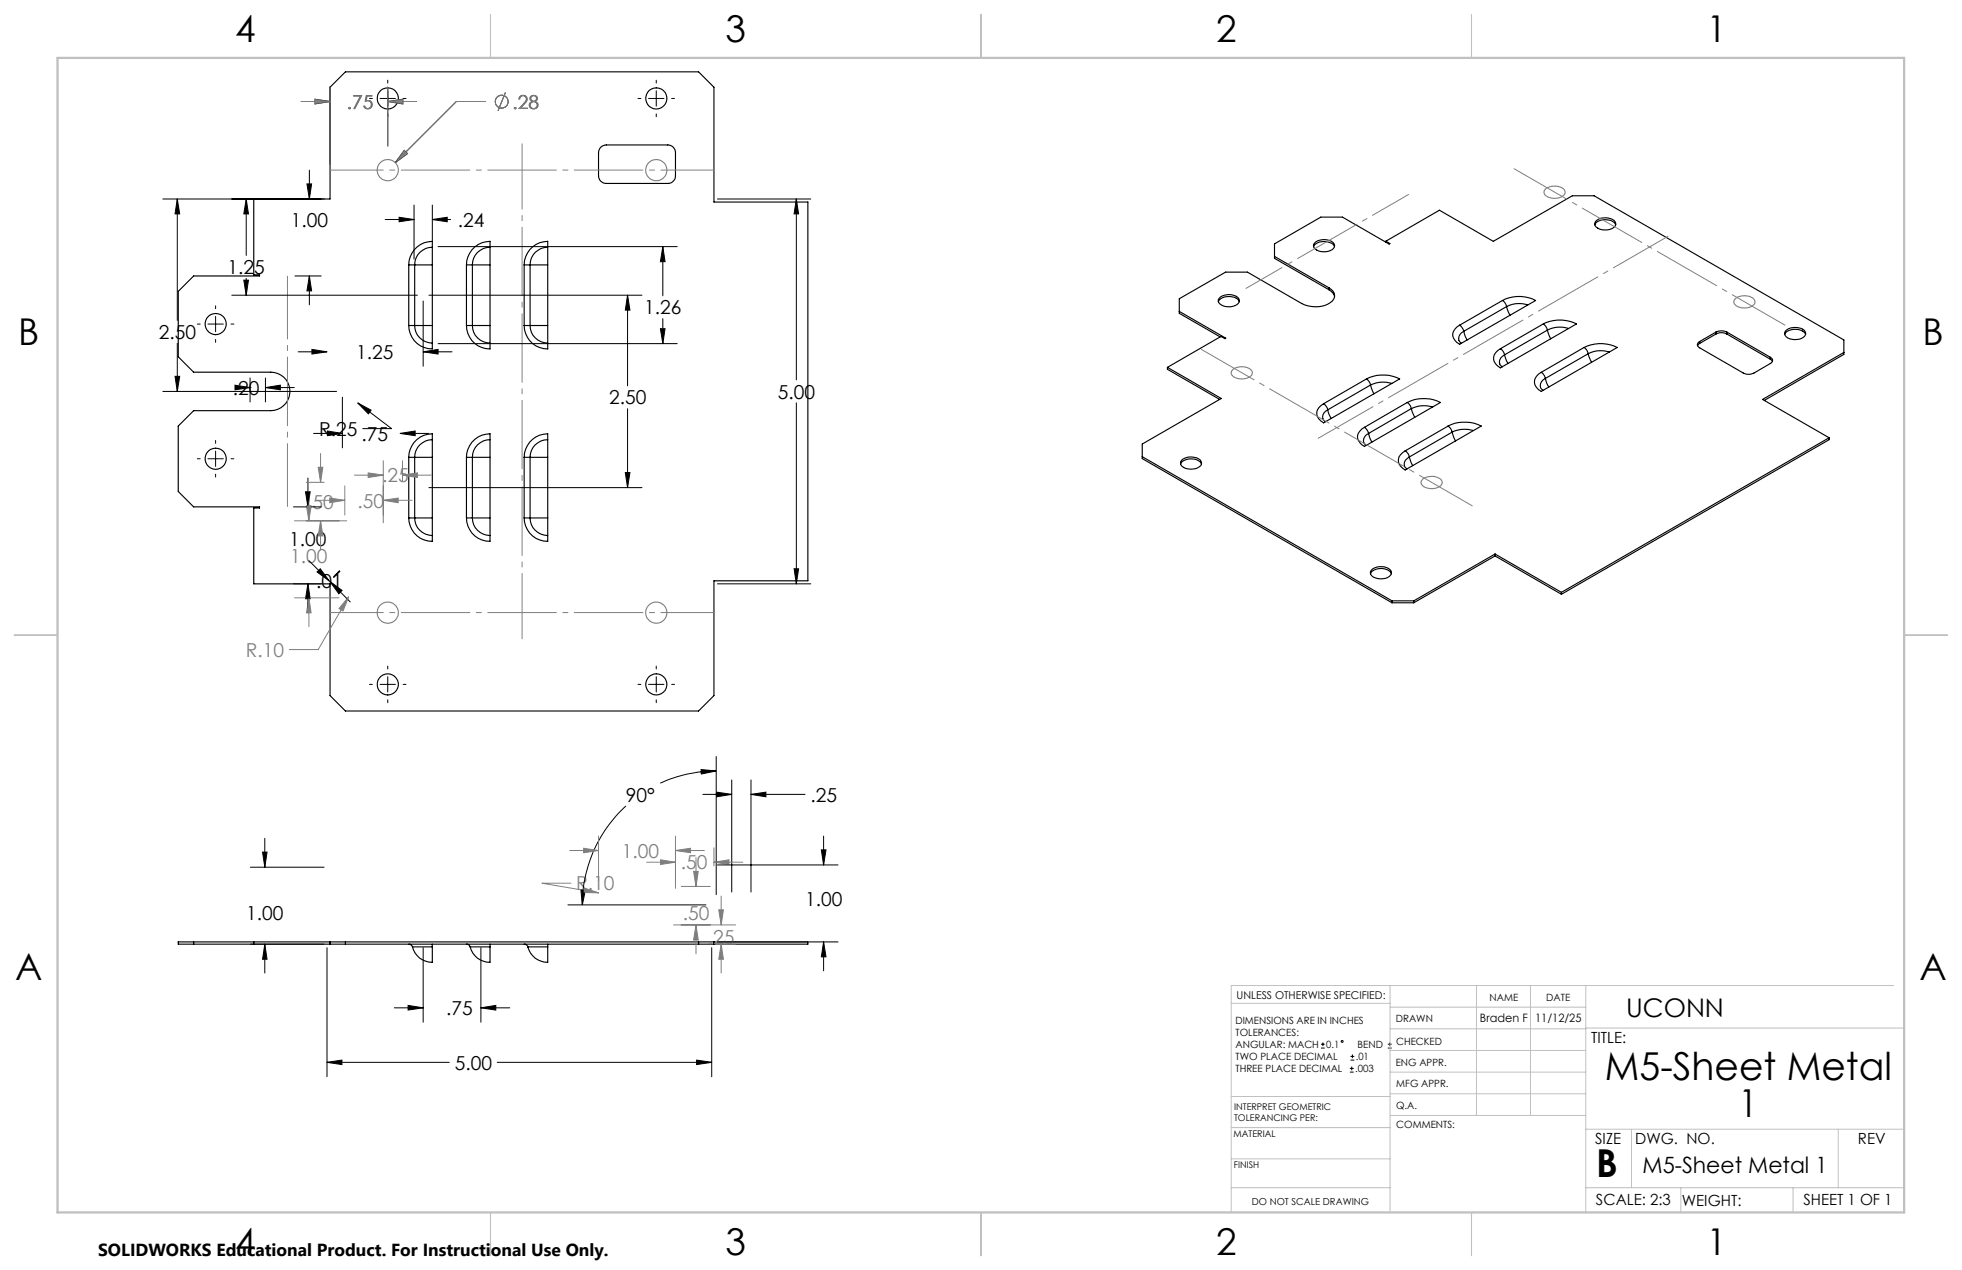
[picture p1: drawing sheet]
<svg xmlns="http://www.w3.org/2000/svg" width="432mm" height="279mm" viewBox="0 0 432 279" stroke-linecap="round" stroke-linejoin="round" font-family="sans-serif">
<g fill="none" stroke="#000" stroke-width=".25">
<path d="M76 15.8h77.7l3.4 3.4v25.2h20.7v83.4h-20.7v25.2l-3.4 3.4h-77.7l-3.4-3.4v-24.6h-16.8v-16.6h1.3v-.3h-14.5l-3.4-3.4v-14.4l3.4-3.4h17a4.2 4.2 0 0 0 4.2-4.2 4.2 4.2 0 0 0-4.2-4.2h-17l-3.4-3.4v-14.4l3.4-3.4h14.5v-.2h-1.3v-16.7h16.8v-24.6zM132.2 32.4l.6-.4 .6-.1h13.6a1.69 1.69 0 0 1 1.7 1.7v5.1a1.69 1.69 0 0 1-1.7 1.7h-13.6a1.69 1.69 0 0 1-1.7-1.7v-5.1l.2-.7zM90 58.3a5.2 5.2 0 0 1 5.1-5.2v23.7a5.1 5.1 0 0 1-5.1-5.2M90 58.3h1.3M90 58.3v13.3M91.3 58.3h3.8M91.3 58.3v13.3M95.1 54.4a3.9 3.9 0 0 0-3.8 3.9M102.7 58.3a5.2 5.2 0 0 1 5.1-5.2v23.7a5.1 5.1 0 0 1-5.1-5.2M102.7 58.3h1.3M102.7 58.3v13.3M104 58.3h3.8"/>
<path d="M104 58.3v13.3M107.8 54.4a3.9 3.9 0 0 0-3.8 3.9M115.4 58.3a5.2 5.2 0 0 1 5.1-5.2v23.7a5.1 5.1 0 0 1-5.1-5.2M115.4 58.3h1.3M115.4 58.3v13.3M116.7 58.3h3.8M116.7 58.3v13.3M120.5 54.4a3.9 3.9 0 0 0-3.8 3.9M280.5 56.4l12 6.9M289.1 54.3a2.97 2.97 0 0 1 4.5-.2l.1 .2M289.3 53.5a3.1 3.1 0 0 1 4.3 .2 1.28 1.28 0 0 1-1.3 1.6 2.63 2.63 0 0 1-3.2-1.1zM305 53.1l.9 .5-.2 .1-10.2-5.9h-4.8l-10.2 5.9v3.1l12 6.9"/>
<path d="M305 53.1l11.8-6.9 11.8 6.9 17.4-10h4.8l55 31.7v3.2l-17.5 10.1M305 53.1v.2M351 49.5a2.89 2.89 0 0 1 4.6 0M351.2 48.7a3.1 3.1 0 0 1 4.3 .2 1.23 1.23 0 0 1-1.2 1.6l-.6 .1a2.83 2.83 0 0 1-2.7-.9zM90 71.6h1.3M91.3 71.6a3.9 3.9 0 0 0 3.8 3.9M91.3 71.6h3.8M102.7 71.6h1.3M104 71.6a3.9 3.9 0 0 0 3.8 3.9M104 71.6h3.8M115.4 71.6h1.3M116.7 71.6a3.9 3.9 0 0 0 3.8 3.9"/>
<path d="M116.7 71.6h3.8M259.5 68.5l10.3 5.9-.2 .1-.9-.5-11.8 6.8M268.1 66.4a2.97 2.97 0 0 1 4.6-.2v.2M268.3 65.6a3.1 3.1 0 0 1 4.4 .2 1.28 1.28 0 0 1-1.3 1.6 2.63 2.63 0 0 1-3.3-1.1zM292.5 63.3a1.77 1.77 0 0 1 1.2 1.6 1.77 1.77 0 0 1-1 1.7 6.3 6.3 0 0 1-6.2 .2l-12-6.9h-4.8l-10.2 5.8v3.2l9 5.2M292.5 63.7a2.27 2.27 0 0 1 1.2 1.6M292.5 63.3v.4M321.2 71.5l.6 .6 .4 .8M322.2 72.9a1.49 1.49 0 0 0-1.1 1.1 1.49 1.49 0 0 0 .5 1.5M322.2 72.9l.7 1.9M330.2 76.7a1.96 1.96 0 0 1 .9 1.4M330.7 66.1a7.9 7.9 0 0 1 7.3 0l-16.8 9.6a2.17 2.17 0 0 1-1-3.3l1-.9"/>
<path d="M330.7 66.1a2.05 2.05 0 0 1 .9 1.4M330.7 66.1l-9.5 5.4M331.1 78.1a1.47 1.47 0 0 0-1.1 1.1 1.47 1.47 0 0 0 .6 1.5M331.1 78.1l.8 1.9M331.6 67.5l.7 1.9M331.6 67.5l-9.4 5.4M336.2 67.1l-.4-.1a5.8 5.8 0 0 0-4.2 .5M339.7 71.3a8.2 8.2 0 0 1 7.3 0l-16.8 9.6a2.22 2.22 0 0 1-1.5-2.1 2.22 2.22 0 0 1 1.5-2.1M339.7 71.3a2.04 2.04 0 0 1 .8 1.3M339.7 71.3l-9.5 5.4M340.5 72.6l.8 1.9M340.5 72.6l-9.4 5.5"/>
<path d="M345.2 72.3l-.4-.2a5.9 5.9 0 0 0-4.3 .5M348.6 76.4a8.2 8.2 0 0 1 7.3 0l-16.7 9.7a2.22 2.22 0 0 1-1.5-2.1 2.22 2.22 0 0 1 1.5-2.1M348.6 76.4a1.93 1.93 0 0 1 .9 1.4M348.6 76.4l-9.4 5.5M349.5 77.8l.8 1.9M349.5 77.8l-9.4 5.5M354.2 77.4l-.4-.1a5.8 5.8 0 0 0-4.3 .5M374.1 75.1a.73 .73 0 0 0-.5 .7 .73 .73 0 0 0 .5 .7l9.5 5.6a2.69 2.69 0 0 0 2.4 0l3.6-2.1a.73 .73 0 0 0 .5-.7 .73 .73 0 0 0-.5-.7M374.1 75.6l-.5 .5M374.1 75.1v.5M377.6 73.1a2.69 2.69 0 0 1 2.4 0M377.6 73.5a2.69 2.69 0 0 1 2.4 0"/>
<path d="M377.6 73.1l-3.5 2M377.6 73.1v.4M377.6 73.5l-3.5 2.1M380 73.1l9.6 5.5M380 73.1v.4M380 73.5l9.6 5.5M389.6 79l.5 .5M389.6 78.6v.4M392.8 73.6a2.94 2.94 0 0 1 4.3-.5l.3 .5M393 72.8a3.2 3.2 0 0 1 4.3 .2 1.28 1.28 0 0 1-1.3 1.6 2.59 2.59 0 0 1-3.3-1.2zM405.8 77.5l-17.9 10.4 14.7 8.4M95.1 96.7a3.9 3.9 0 0 0-3.8 3.9"/>
<path d="M107.8 96.7a3.9 3.9 0 0 0-3.8 3.9M120.5 96.7a3.9 3.9 0 0 0-3.8 3.9M256.9 80.8l11.9 6.9-17.4 10v3.2l55 31.7M256.9 80.8v.4l11.5 6.7M291.3 88.8a1.96 1.96 0 0 1 .9 1.4M292.2 90.2a1.44 1.44 0 0 0-1.1 1.1 1.44 1.44 0 0 0 .6 1.5M292.2 90.2l.7 1.9M300.1 97.3l.6 .7M300.3 94l.5 .6 .4 .8M300.7 83.4a8.2 8.2 0 0 1 7.3 0l-16.7 9.6a2.22 2.22 0 0 1-1.5-2.1 2.22 2.22 0 0 1 1.5-2.1M300.7 83.4l.6 .5 .3 .8M300.7 83.4l-9.4 5.4"/>
<path d="M301.2 95.4a1.79 1.79 0 0 0-1.1 1.9M301.2 95.4l.7 1.9M301.6 84.7l.8 1.9M301.6 84.7l-9.4 5.5M306.3 84.3l-.4-.1a6.2 6.2 0 0 0-4.3 .5M309.2 99.2a1.78 1.78 0 0 1 1 1.3M309.7 88.5a8.2 8.2 0 0 1 7.3 0l-16.7 9.7a2.17 2.17 0 0 1-1-3.3l1-.9M309.7 88.5l.5 .4 .4 1M309.7 88.5l-9.4 5.5M310.6 89.9l.8 1.9M310.6 89.9l-9.4 5.5M315.3 89.5l-.4-.1a6.1 6.1 0 0 0-4.3 .5"/>
<path d="M318.7 93.7a8.2 8.2 0 0 1 7.3 0l-16.8 9.7a2.22 2.22 0 0 1-1.5-2.1 2.22 2.22 0 0 1 1.5-2.1M318.7 93.7l.6 .6 .3 .8M318.7 93.7l-9.5 5.5M319.6 95.1l.7 1.9M319.6 95.1l-9.4 5.4M324.3 94.7l-.5-.1a6.2 6.2 0 0 0-4.2 .5M339.2 81.9l.7 .8 .2 .6M340.1 83.3a1.47 1.47 0 0 0-1.1 1.1 1.47 1.47 0 0 0 .6 1.5M340.1 83.3l.8 1.9M402.6 96.3l-59 34M402.6 96.3v.4l-59 34M90 100.6a5.2 5.2 0 0 1 5.1-5.2v23.7a5.1 5.1 0 0 1-5.1-5.2"/>
<path d="M90 100.6h1.3M90 113.9h1.3M90 100.6v13.3M91.3 113.9a3.9 3.9 0 0 0 3.8 3.9M91.3 100.6h3.8M91.3 113.9h3.8M91.3 100.6v13.3M102.7 100.6a5.2 5.2 0 0 1 5.1-5.2v23.7a5.1 5.1 0 0 1-5.1-5.2M102.7 100.6h1.3M102.7 113.9h1.3M102.7 100.6v13.3M104 113.9a3.9 3.9 0 0 0 3.8 3.9"/>
<path d="M104 100.6h3.8M104 113.9h3.8M104 100.6v13.3M115.4 100.6a5.2 5.2 0 0 1 5.1-5.2v23.7a5.1 5.1 0 0 1-5.1-5.2M115.4 100.6h1.3M115.4 113.9h1.3M115.4 100.6v13.3M116.7 113.9a3.9 3.9 0 0 0 3.8 3.9M116.7 100.6h3.8M116.7 113.9h3.8M116.7 100.6v13.3M251.4 100.5l55 31.7"/>
<path d="M259.8 102.1a2.94 2.94 0 0 1 4.3-.5l.3 .5M260.3 101a3.3 3.3 0 0 1 4 .5 1.03 1.03 0 0 1-.7 1.4 3.2 3.2 0 0 1-3.7-.6 .94 .94 0 0 1 .4-1.3zM310.2 100.5a1.44 1.44 0 0 0-1.1 1.2 1.44 1.44 0 0 0 .6 1.5M310.2 100.5l.7 1.9M301.6 126.2a2.91 2.91 0 0 1 4.3-.5l.3 .5M302.1 125.2a3.3 3.3 0 0 1 4 .4 1.32 1.32 0 0 1-1.2 1.6 2.69 2.69 0 0 1-3.3-1.1v-.3zM306.4 132.2h4.7M306.4 132.2v.4M306.4 132.6h4.7M311.1 132.2v.4M329 121.9l-17.9 10.3M329 121.9l14.6 8.4"/>
<path d="M329 121.9v.4M329 122.3l-17.9 10.3M329 122.3l14.6 8.4M343.6 130.3v.4M39.2 207.2h138.6v.5h-138.6zM42.6 207.2v.5M55.8 207.2v.5M72.6 207.2v.5M76 207.2v.5M90 207.7l.6 .3 .2 .3M90.8 208.3h4.3M90.8 208.3a4.3 4.3 0 0 0 4.3 3.4v-3.4"/>
<path d="M95.1 207.7v.6M102.7 207.7l.6 .3 .2 .3M103.5 208.3h4.3M103.5 208.3a4.3 4.3 0 0 0 4.3 3.4v-3.4M107.8 207.7v.6M115.4 207.7l.6 .3 .2 .3M116.2 208.3h4.3M116.2 208.3a4.3 4.3 0 0 0 4.3 3.4v-3.4M120.5 207.7v.6M153.7 207.2v.5M157.1 207.2v.5"/>
<circle cx="85.3" cy="21.7" r="2.33"/>
<circle cx="144.4" cy="21.7" r="2.32"/>
<circle cx="47.5" cy="71.3" r="2.33"/>
<circle cx="47.5" cy="100.9" r="2.32"/>
<circle cx="85.3" cy="150.6" r="2.32"/>
<circle cx="144.5" cy="150.6" r="2.33"/>
</g>
<g fill="none" stroke="#000" stroke-width=".22">
<path d="M72.6 19.2v17M85.3 17.6v.7M85.3 19.2v12.9M144.4 17.6v.7M144.4 20v3.4M66.3 22.3h6.3M68.1 37.4v6.4M69.3 21.8l3.3 .5-3.3 .6zM81.3 21.7h.7M83.6 21.7h3.4M85.3 22.3l3.4-.5v1.1zM85.3 22.3h6.4"/>
<path d="M88.7 21.7h.7M89 33.1l.7 .7-2.7 2zM106.8 22.3h-6.4l-13.4 13.5M111.2 20.4l-1.6 4M140.4 21.7h.6M142.7 21.7h3.4M144.4 25v.7M147.8 21.7h.6M35.8 43.8h35.6M39 43.8l.5 3.3h-1zM39 43.8v26.7M54.2 43.8l.5 3.3h-1z"/>
<path d="M54.2 43.8v12.4M67.6 40.5h1l-.5 3.3zM84.8 48.3h6.3M87.8 47.8l3.3 .5-3.3 .5zM91.1 45.1v11.9M95.1 48.3l3.3-.5v1zM95.1 45.1v7.9M95.1 48.3h4.1M96.4 54.3h52.6M145.9 54.3l.5 3.3h-1.1zM145.9 54.3v10.8M157.9 43.8h20.5"/>
<path d="M175.3 43.8l.5 3.3h-1zM175.3 43.8v39.8M39 75.5v10.6M43.4 71.3h.7M45.8 71.3h3.3M47.4 67.3v.6M47.4 69.6v3.4M47.4 74.7v.6M50.8 71.3h.7M51 64.9h40.9M53.7 61.6h1l-.5 3.3zM54.2 61.2v3.7"/>
<path d="M64.9 60.7h5.8M65.6 77.4h6.4M68.1 60.7l.5 3.3h-1zM68.1 60.7v6.4M68.7 76.9l3.3 .5-3.3 .5zM93.1 77.4l3.3-.5v1zM93.1 66.2v14.4M93.1 77.4h6.4M94.4 64.9h46.9M96.4 75.6h52.6M138.1 64.9l.5 3.3h-1zM138.1 64.9v20"/>
<path d="M145.3 72.3h1.1l-.5 3.3zM145.9 70.1v5.5M35.8 86.1h38.3M38.5 82.8h1l-.5 3.3zM47.4 96.9v.6M47.4 99.2v3.4M51.7 84.7l3.3 .6-3.3 .5zM55 85.3h.1M55 83.1v5.3M58.4 85.3l3.3-.6v1.1zM58.4 83.1v5.3M58.4 85.3h6.4"/>
<path d="M69 95.4h6.4M72.1 94.8l3.3 .6-3.3 .4zM75.4 87.4v11.1M78.7 88.7l3 1.5-.6 .9zM78.7 88.7l7.5 5.6h-6.4M88.1 95.4l3.3-.6v1zM88.1 95.4h6.3M138.1 89.9v17.4M175.3 88.6v39.8M43.4 100.9h.7M45.8 100.9h3.3M47.4 104.3v.7"/>
<path d="M50.8 100.9h.7M64.6 111.5h6.1M67.2 108.2h1.1l-.5 3.3zM67.8 105.2v6.3M94.4 107.3h46.9M137.6 104h1l-.5 3.3zM64.6 128.4h6.1M67.8 128.4l.5 3.3h-1.1zM67.8 128.4v6.4M68 123.3l4.5 4.5M69.8 125.8l.7-.7 2 2.7zM72.6 127.9l2.7 2-.7 .7z"/>
<path d="M72.6 127.9l4.5 4.5M74.7 125.6l-1.3 1.3M74.8 125.7l-1.3 1.3M157.9 128.4h20.5M174.8 125.1h1l-.5 3.3zM81.3 150.6h.7M83.6 150.6h3.4M85.3 146.5v.7M85.3 148.9v3.4M85.3 154v.6M88.7 150.6h.7M140.4 150.6h.6"/>
<path d="M142.7 150.6h3.4M144.4 146.5v.7M144.4 148.9v3.4M144.4 154v.6M147.8 150.6h.6M137.8 177.3a29.3 29.3 0 0 0-9.6 21.8M154.3 169.3l3.3 .3-3.3 .7zM154.7 174.8h6.3M157.6 169.6a29.2 29.2 0 0 0-12.3 2.7M157.6 166.4v30.4M157.7 174.3l3.3 .5-3.3 .5zM161 171.6v24.7"/>
<path d="M165.3 174.8l3.3-.5v1zM165.3 171.6v24.7M165.3 174.8h11.9M55.1 190.8h16.2M57.8 187.5h1l-.5 3.3zM58.3 184.4v6.4M125 199.1h30.4M127.8 195.8h1l-.6 3.3zM157.9 190.3h26.5M180.8 187h1l-.5 3.3zM181.3 183.9v6.4M55.1 207.7h16.2"/>
<path d="M58.3 207.7l.5 3.3h-1zM58.3 207.7v6.4M72 208.5v28.4M93.1 208.5v16.4M105.8 208.5v16.4M156.6 208.5v28.4M157.9 207.2h26.5M181.3 207.2l.5 3.3h-1zM181.3 207.2v6.4M72 233.7l3.2-.5v1zM72 233.7h26.9M86.8 221.7h6.3"/>
<path d="M89.8 221.2l3.3 .5-3.3 .5zM105.8 221.7l3.3-.5v1zM105.8 221.7h6.4M109.4 233.7h47.2M153.3 233.2l3.3 .5-3.3 .5zM290.7 230.6h.8M290.7 229.7h.8M291.1 229.3v.9M297.1 235.9h.8M297.1 235.1h.8M297.2 233.2h.9M297.2 232.4h.9"/>
<path d="M297.5 234.6v.9M297.6 232v.8M305.4 230.6h.9M305.4 229.7h.9M305.9 229.3v.9"/>
<circle cx="110.4" cy="22.4" r="1.42"/>
<circle cx="295.4" cy="229.1" r=".2"/>
</g>
<g fill="none" stroke="#808080" stroke-width=".22">
<path d="M72.6 19.2v17M85.3 19.2v12.9M66.3 22.3h6.3M69.3 21.8l3.3 .5-3.3 .6zM85.3 22.3l3.4-.5v1.1zM85.3 22.3h6.4M89 33.1l.7 .7-2.7 2zM106.8 22.3h-6.4l-13.4 13.5M111.2 20.4l-1.6 4M70.6 99.8v6.3M64.8 114.6h11.5M67.4 106.1h4"/>
<path d="M67.5 111.3h1l-.5 3.3zM68 108.2v6.4M69.5 110.1h6.4M70 102.8h1l-.4 3.3zM70.6 114.6l.4 3.3h-1zM70.6 114.6v6.3M72.6 109.6l3.3 .5-3.3 .5zM75.9 106.9v6.4M78 104.5h6.3M81 104l3.3 .5-3.3 .6zM84.3 110.1l3.3-.5v1zM84.3 101.4v13.6"/>
<path d="M84.3 110.1h6.4M88.6 104.5l3.3-.5v1.1zM88.6 101.4v4.4M88.6 104.5h6.3M64.8 131.5h9.8M68 131.5l.5 3.3h-1zM68 131.5v6.4M76.7 131.3l-1.2 3.1-.9-.5zM76.7 131.3l-6.7 11.6h-6.3M125.4 187.1h6.3M125.7 194.3h-6.4l12.5 2.1M128.4 186.6l3.3 .5-3.3 .5z"/>
<path d="M128.6 195.4l3.2 1h-3.4zM131.7 183.9v9.8M142.3 189.7h6.4M145.4 189.2l3.3 .5-3.3 .5zM148.7 187.1l3.3-.5v1zM148.7 183.9v11.5M148.7 187.1h6.3M149.9 195h6.5M152.6 191.7h1.1l-.5 3.3zM153.2 188.7v6.3M157.1 189.7l3.3-.5v1zM157.1 186.5v4"/>
<path d="M157.1 189.7h6.4M158.7 197.1v6.4M148.2 203.5h13.7M153.2 203.5l.5 3.3h-1.1zM153.2 203.5v6.3M157.4 207.7h4.5M158.2 200.2h1l-.5 3.3zM158.7 207.7l.5 3.3h-1zM158.7 207.7v6.4"/>
<circle cx="110.4" cy="22.4" r="1.42"/>
</g>
<g fill="none" stroke="#808080" stroke-width=".25">
<path d="M340 41.7a3.2 3.2 0 0 1 4.4 .2 1.41 1.41 0 0 1-1.5 1.7 2.79 2.79 0 0 1-3-1l-.1-.4zM381.9 65.7a3.1 3.1 0 0 1 4.3 .5 1.65 1.65 0 0 1-2 1.5 2.1 2.1 0 0 1-2.6-1.4zM271.3 81.4a3.2 3.2 0 0 1 4.3 .3 1.41 1.41 0 0 1-1.6 1.6 2.7 2.7 0 0 1-3-1.1zM313.1 105.4a3.2 3.2 0 0 1 4.2 .4l.1 .1a1.56 1.56 0 0 1-1.8 1.6 2.48 2.48 0 0 1-2.9-1.3z"/>
<circle cx="85.3" cy="37.4" r="2.32"/>
<circle cx="144.4" cy="37.4" r="2.33"/>
<circle cx="85.3" cy="134.8" r="2.33"/>
<circle cx="144.4" cy="134.8" r="2.32"/>
</g>
<path d="M333.2 37.1l59.7 34.5M264.3 76.8l59.8 34.5" fill="none" stroke="#808080" stroke-width=".22" stroke-dasharray="15.2 1.3 1.3 1.3" stroke-dashoffset="1.7" stroke-linecap="butt"/>
<path d="M274.1 63.5l36-20.7" fill="none" stroke="#808080" stroke-width=".22" stroke-dasharray="15.2 1.3 1.3 1.3" stroke-dashoffset="5.9" stroke-linecap="butt"/>
<path d="M367.2 51.9l-77.1 44.6" fill="none" stroke="#808080" stroke-width=".22" stroke-dasharray="15.2 1.3 1.3 1.3" stroke-dashoffset="1.2" stroke-linecap="butt"/>
<path d="M72.7 37.4h84.5M72.7 134.8h84.5" fill="none" stroke="#808080" stroke-width=".22" stroke-dasharray="15.2 1.3 1.3 1.3" stroke-dashoffset="3.5" stroke-linecap="butt"/>
<path d="M63.3 111.5v-50.8" fill="none" stroke="#808080" stroke-width=".22" stroke-dasharray="15.2 1.3 1.3 1.3" stroke-dashoffset="1.3" stroke-linecap="butt"/>
<path d="M114.9 31.6v109" fill="none" stroke="#808080" stroke-width=".22" stroke-dasharray="15.2 1.3 1.3 1.3" stroke-dashoffset=".7" stroke-linecap="butt"/>
<g fill="none" stroke="#c0c0c0" stroke-width=".22">
<path d="M305.9 216.8v49.9M324.9 216.8v28.6M336.8 216.8v28.6M349 216.8v49.9M416.8 216.8h-145.8v49.9M271 220.7h34.9M305.9 231.1h43.1M305.9 226.3h43.1M305.9 221.6h43.1M305.9 235.9h43.1M349 226.2h70.1M271 255h34.9"/>
<path d="M271 248.1h35M271 241.2h35M305.9 240.6h43.1M306 245.4h43M349 248.4h70.1M359.1 248.4v12.9M404.6 248.4v12.9M271 261.3h34.9M349 261.3h70.1M369.9 261.3v5.4M394.6 261.3v5.4"/>
</g>
<path d="M107.9 3.2v9.5M215.9 3.2v9.5M323.8 3.2v9.5M3.1 139.7h9.6M419.1 139.7h9.5M107.9 266.7v9.6M215.9 266.7v9.6M323.8 266.7v9.6" fill="none" stroke="#c0c0c0" stroke-width=".25"/>
<path d="M12.7 12.7h406.4v254h-406.4z" fill="none" stroke="#c0c0c0" stroke-width=".5"/>
<path d="M174.8 125.1h1l-.5 3.3zM175.3 43.8l.5 3.3h-1zM72.6 127.9l2.7 2-.7 .7zM69.8 125.8l.7-.7 2 2.7zM67.8 128.4l.5 3.3h-1.1zM67.2 108.2h1.1l-.5 3.3zM68.1 60.7l.5 3.3h-1zM67.6 40.5h1l-.5 3.3zM145.3 72.3h1.1l-.5 3.3zM145.9 54.3l.5 3.3h-1.1zM95.1 48.3l3.3-.5v1zM87.8 47.8l3.3 .5-3.3 .5zM53.7 61.6h1l-.5 3.3zM54.2 43.8l.5 3.3h-1zM93.1 77.4l3.3-.5v1zM68.7 76.9l3.3 .5-3.3 .5zM138.1 64.9l.5 3.3h-1zM137.6 104h1l-.5 3.3zM89 33.1l-2 2.7 2.7-2zM69.3 21.8l3.3 .5-3.3 .6zM85.3 22.3l3.4-.5v1.1zM78.7 88.7l2.4 2.4 .6-.9zM38.5 82.8h1l-.5 3.3zM39 43.8l.5 3.3h-1zM72.1 94.8l3.3 .6-3.3 .4zM88.1 95.4l3.3-.6v1zM58.4 85.3l3.3-.6v1.1zM51.7 84.7l3.3 .6-3.3 .5zM72 233.7l3.2-.5v1zM153.3 233.2l3.3 .5-3.3 .5zM181.3 207.2l.5 3.3h-1zM180.8 187h1l-.5 3.3zM57.8 187.5h1l-.5 3.3zM58.3 207.7l.5 3.3h-1zM127.8 195.8l.4 3.3 .6-3.3zM154.3 169.3v1l3.3-.7zM157.7 174.3l3.3 .5-3.3 .5zM165.3 174.8l3.3-.5v1zM89.8 221.2l3.3 .5-3.3 .5zM105.8 221.7l3.3-.5v1z" fill="#000"/>
<path d="M89 33.1l-2 2.7 2.7-2zM69.3 21.8l3.3 .5-3.3 .6zM85.3 22.3l3.4-.5v1.1zM67.5 111.3h1l-.5 3.3zM68 131.5l.5 3.3h-1zM72.6 109.6l3.3 .5-3.3 .5zM84.3 110.1l3.3-.5v1zM70.6 114.6l.4 3.3h-1zM70 102.8h1l-.4 3.3zM81 104l3.3 .5-3.3 .6zM88.6 104.5l3.3-.5v1.1zM76.7 131.3l-2.1 2.6 .9 .5zM148.7 187.1l3.3-.5v1zM128.4 186.6l3.3 .5-3.3 .5zM152.6 191.7h1.1l-.5 3.3zM153.2 203.5l.5 3.3h-1.1zM145.4 189.2l3.3 .5-3.3 .5zM157.1 189.7l3.3-.5v1zM158.2 200.2h1l-.5 3.3zM158.7 207.7l.5 3.3h-1zM128.6 195.4l-.2 1h3.4z" fill="#808080"/>
<g font-size="8.5">
<text x="353.2" y="237.7">M5-Sheet Metal</text>
<text x="382.6" y="245.8">1</text>
<text x="351.3" y="259">B</text>
</g>
<g font-size="8.1">
<text x="51.7" y="9.3">4</text>
<text x="159.7" y="9.3">3</text>
<text x="267.6" y="9.3">2</text>
<text x="375.6" y="9.3">1</text>
<text x="4" y="76">B</text>
<text x="423.1" y="76">B</text>
<text x="3.3" y="215.7">A</text>
<text x="422.4" y="215.7">A</text>
<text x="51.7" y="276">4</text>
<text x="159.7" y="276">3</text>
<text x="267.6" y="276">2</text>
<text x="375.6" y="276">1</text>
</g>
<text font-size="5.6" x="357.9" y="223.8">UCONN</text>
<text font-size="4.9" x="361.5" y="258.1">M5-Sheet Metal 1</text>
<g font-size="4.2">
<text x="76.3" y="23.9">.75</text>
<text x="112.8" y="23.9">.28</text>
<text x="64" y="49.9">1.00</text>
<text x="100.8" y="49.9">.24</text>
<text x="50.1" y="60.3">1.25</text>
<text x="141.8" y="69.1">1.26</text>
<text x="34.9" y="74.6">2.50</text>
<text x="78.4" y="79">1.25</text>
<text x="51.3" y="86.8">.20</text>
<text x="134" y="89">2.50</text>
<text x="171.2" y="87.7">5.00</text>
<text x="70.3" y="95.9">R.25 .75</text>
<text x="63.7" y="120.1">1.00</text>
<text x="69.6" y="129.5">.01</text>
<text x="137.8" y="176.4">90°</text>
<text x="178.3" y="176.4">.25</text>
<text x="54.2" y="202.3">1.00</text>
<text x="177.2" y="199.2">1.00</text>
<text x="98.2" y="223.3">.75</text>
<text x="100.1" y="235.3">5.00</text>
</g>
<g font-size="4.2" fill="#808080">
<text x="84.1" y="106.1">.25</text>
<text x="67.6" y="112.1">.50</text>
<text x="78.7" y="111.7">.50</text>
<text x="63.9" y="123.9">1.00</text>
<text x="54.1" y="144.5">R.10</text>
<text x="136.9" y="188.7">1.00</text>
<text x="149.9" y="191.3">.50</text>
<text x="126.8" y="195.9">R.10</text>
<text x="150.3" y="202.3">.50</text>
<text x="155.8" y="207.7">.25</text>
</g>
<text font-size="3.8" x="21.6" y="276.3">SOLIDWORKS Educational Product. For Instructional Use Only.</text>
<g font-size="3.4">
<text x="350.2" y="229.5">TITLE:</text>
<text x="351.1" y="251.6">SIZE</text>
<text x="359.9" y="251.6">DWG. NO.</text>
<text x="408.9" y="251.7">REV</text>
<text x="351.2" y="265.2">SCALE: 2:3</text>
<text x="370.1" y="265.3">WEIGHT:</text>
<text x="396.9" y="265.2">SHEET 1 OF 1</text>
</g>
<g font-size="2.5">
<text x="325.7" y="224.8">Braden F</text>
<text x="337.9" y="224.9">11/12/25</text>
</g>
<text font-size="2.4" x="272.2" y="219.7">UNLESS OTHERWISE SPECIFIED:</text>
<g font-size="2.2">
<text x="327.8" y="220.1">NAME</text>
<text x="340.3" y="220.2">DATE</text>
<text x="271.9" y="225.3">DIMENSIONS ARE IN INCHES</text>
<text x="271.9" y="227.9">TOLERANCES:</text>
<text x="307.2" y="224.9">DRAWN</text>
<text x="271.9" y="230.6">ANGULAR: MACH</text>
<text x="271.9" y="233.2">TWO PLACE DECIMAL</text>
<text x="291.9" y="230.6">0.1</text>
<text x="298.4" y="233.2">.01</text>
<text x="298.8" y="230.6">BEND</text>
<text x="307.3" y="229.8">CHECKED</text>
<text x="271.9" y="235.9">THREE PLACE DECIMAL</text>
<text x="298.2" y="235.9">.003</text>
<text x="307.2" y="234.4">ENG APPR.</text>
<text x="307.3" y="239.2">MFG APPR.</text>
<text x="307.3" y="243.9">Q.A.</text>
<text x="307.3" y="248.1">COMMENTS:</text>
</g>
<text font-size="2.1" x="275.5" y="265.1">DO NOT SCALE DRAWING</text>
<g font-size="2">
<text x="271.6" y="244.1">INTERPRET GEOMETRIC</text>
<text x="271.5" y="250.2">MATERIAL</text>
<text x="271.6" y="246.6">TOLERANCING PER:</text>
<text x="271.5" y="257">FINISH</text>
</g>
</svg>
